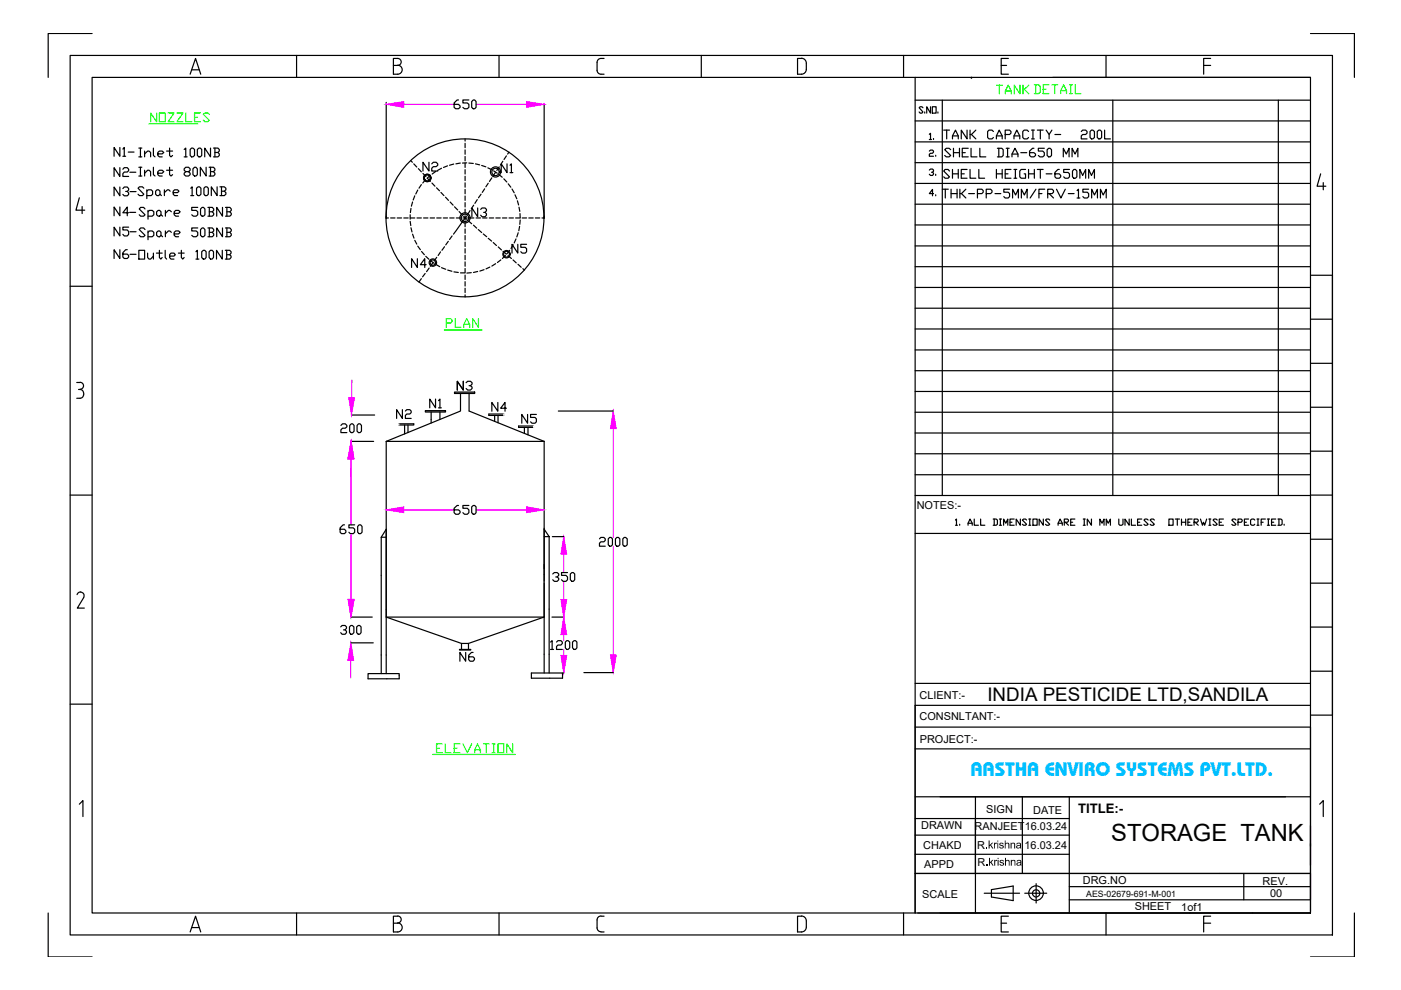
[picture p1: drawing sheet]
<svg xmlns="http://www.w3.org/2000/svg" width="297mm" height="210mm" viewBox="0 0 297 210" stroke-linecap="round" stroke-linejoin="round" font-family="sans-serif">
<!-- layer: BORDER -->
<g fill="none" stroke="#000" stroke-width=".25">
<path d="M14.9 11.8h267.6v186.4h-267.6zM19.5 7.1h-9.3v9.3M40.3 15.7l1.2-3.3 1.1 3.3M40.7 14.8h1.5M62.9 11.8v4.6M84.3 13.8a.95 .95 0 0 1 1 1 .95 .95 0 0 1-1 .9h-.9v-3.3h.9a.74 .74 0 0 1 .8 .7 .74 .74 0 0 1-.8 .8h-.9M105.8 11.8v4.6M126.6 13.2v1.7M126.6 14.9a.83 .83 0 0 0 .8 .8h.7M128.1 12.4a1.14 1.14 0 0 0-1.4 .5l-.1 .3M148.7 11.8v4.6M169.9 12.3a1.04 1.04 0 0 1 1.1 1.1v1.3"/>
<path d="M169.9 12.4h-.8v3.3a1.44 1.44 0 0 0 1.8-.7l.1-.3M191.6 11.8v4.6M212.3 13.9h1.1M213.8 12.4h-1.5v3.3h1.5M234.5 11.8v4.6M255.2 13.9h1.5M256.7 12.4h-1.5v3.3M277.8 7.1h9.4v9.3M280 36.9l-.8 2.6h1.9M280.6 38.7v1.5M16.8 41.9l-.7 2.7h1.9M17.4 43.8v1.5"/>
<path d="M277.8 58.4h4.7v93.2h-4.7M14.9 60.7h4.6M277.8 77h4.7M277.8 67.7h4.7M16.3 81.1h.7M16.3 84.4h.7M16.7 82.6h.3M17 81.1a.74 .74 0 0 1 .7 .7 .74 .74 0 0 1-.7 .7M17 82.6a.74 .74 0 0 1 .7 .7M17.7 83.7a.74 .74 0 0 1-.7 .7M17.8 83.3v.4M277.8 86.3h4.7"/>
<path d="M277.8 95.7h4.7M14.9 105h4.6M277.8 105h4.7M277.8 114.3h4.7M17.1 125.5a.74 .74 0 0 1 .6 1.2M17.1 125.5a.78 .78 0 0 0-.8 .6M17.8 126.7l-1.4 2.2h1.5M277.8 133h4.7M277.8 123.6h4.7M14.9 149.3h4.6M194 154.2h83.8v39M194 144.9h83.8"/>
<path d="M194 158.8h83.8M277.8 149.5h-83.8v44.1M277.8 142.3h4.7M16.8 170.5l.8-.8v3.4M194 173.6h32.7M194 177.1h32.7M194 168.9h83.8M279.8 170.5l.8-.8v3.4M10.2 193.6v9.3h9.3M40.3 197.6l1.2-3.3 1.1 3.3M40.7 196.7h1.5M62.9 193.6v4.6"/>
<path d="M83.4 195.7h.9M84.3 194.2a.74 .74 0 0 1 .8 .8 .74 .74 0 0 1-.8 .7 .95 .95 0 0 1 1 .9 .95 .95 0 0 1-1 1h-.9v-3.3h.9M105.8 193.6v4.6M127.4 194.2a.83 .83 0 0 0-.8 .9v1.6a.83 .83 0 0 0 .8 .9M127.4 197.6h.7M127.4 194.3h.7M169.9 194.2a1.04 1.04 0 0 1 1.1 1v1.4M169.9 194.3h-.8v3.3a1.44 1.44 0 0 0 1.8-.7l.1-.3M191.6 193.6v4.6M194 181.1h32.7M194 185.2h83.8M199.3 193.6h78.5"/>
<path d="M212.3 195.7h1.1M213.8 194.3h-1.5v3.3h1.5M234.5 193.6v4.6M255.2 195.7h1.5M256.7 194.3h-1.5v3.3M265.6 193.5v.1M287.2 193.6v9.3h-9.4"/>
</g>
<!-- layer: EQTXT -->
<g fill="none" stroke="#000" stroke-width=".25">
<path d="M19.5 16.4h258.3v177.2h-258.3zM81.9 21.7v24.6M87.1 34.1l.3 .3M89.3 39.1l-.5 .8M91.6 38.8l.6 .7M92.6 39.8l.6 .7M96.2 34.8l-.9 .2M97.2 21.2h-.3l-.6 .6v1l.3 .3h.6l.4-.3v-.3l-.4-.4h-.9M97.6 34.6l-.9 .1M98.6 29.4v.5M98.6 30.4v.9M98.6 31.8v.9"/>
<path d="M98.6 33.2v.9M98.6 34.6v.9M98.6 36v.9M98.6 37.4v.9M98.6 38.8v.9M98.9 34.5l-.8 .1M99.4 21.2h-1.3v.6h1l.3 .3v.7l-.3 .3h-.6l-.4-.3M99.4 34.6l.9 .1M100 21.5l.3-.3h.3l.3 .3v1.3l-.3 .3h-.3l-.3-.3zM100.8 34.7l.9 .3M102.1 35.1l.9 .3M103.4 35.6l.8 .4"/>
<path d="M103.5 38.8l-.5 .8M104.3 37.7l-.5 .8M107.8 39l.5 .7M115.4 22.1v24.2M81.9 46.2h.5M82.8 46.2h.9M84.2 46.2h.9M85.6 46.2h.9M87 45.5v1M87 46.9l.1 .9M87 46.2h.9M87.1 44.2l-.1 .9"/>
<path d="M87.1 48.3l.2 .9M87.5 42.8l-.3 .9M87.5 49.6l.3 .9M87.9 41.5l-.3 .9M87.9 51l.5 .8M88.4 46.2h.9M88.6 40.3l-.4 .8M88.6 52.2l.5 .7M89.3 59.1l-.5 .7M89.8 46.2h.9M91.2 46.2h.9M92.6 46.2h.9"/>
<path d="M93.5 40.8l.6 .7M93.6 56.8l.9 .3M94 46.2h.9M94.2 52.3l-.5 .8M94.5 41.8l.6 .7M94.9 57.3l.9 .2M95.1 51.2l-.6 .7M95.3 46.2h1M95.4 42.8l.7 .7M95.9 50l-.6 .8M96.2 57.6l1 .2M96.4 43.8l.6 .7"/>
<path d="M96.7 46.2h1M97.6 57.9h.9M98.6 46.2l-2.4 3.4M98.6 40.2v.9M98.6 48.5v1M98.6 49.9v1M98.6 51.3v1M98.6 52.7v1M98.6 54.1v1M98.6 55.5v1M98.6 56.9v1M98.6 58.3v1"/>
<path d="M98.6 59.7v.9M99.9 57.8l-.9 .1M101.3 57.6l-.9 .2M101.4 48.7l.7 .6M102 41.2l-.6 .7M102.5 49.6l.7 .6M102.6 57.2l-.9 .3M102.8 40l-.6 .8M103.5 50.5l.7 .6M103.9 56.6l-.8 .4M104.6 51.4l.7 .7M105.1 55.9l-.8 .5"/>
<path d="M105.6 52.4l.7 .6M106.2 55.1l-.7 .6M106.5 46.2h1M107.9 46.2h1M108.6 40.1l.4 .8M109.2 41.3l.4 .8M109.3 46.2h1M109.7 42.6l.3 .9M110 43.9l.2 .9M110.2 48l-.2 .9M110.3 45.3v.9M110.3 46.6l-.1 1"/>
<path d="M110.7 46.2h.9M110.8 57l.4 .3M112.1 46.2h.9M113.5 46.2h.9M114.9 46.2h.5M98.6 61.1v.9M98.6 62.5v.5M72.3 90.2l.3-.3h.6l.3 .3v.3l-.3 .3h-.6l-.3 .3v.6h1.2M74.1 90.2l.4-.3h.3l.3 .3v1.2l-.3 .3h-.3l-.4-.3zM74.4 93.6h4.8M74.5 88h4.9M76 89.9h.3l.3 .3v1.2l-.3 .3h-.3l-.3-.3v-1.2z"/>
<path d="M85.8 91.4v.6M118.4 87.2h11.6M73 111.3h-.3l-.6 .6v.9l.3 .3h.6l.3-.3v-.2l-.3-.4h-.9M75.2 111.3h-1.2v.6h.9l.3 .3v.6l-.3 .3h-.6l-.3-.3M76.1 111.3h.4l.3 .3v1.2l-.3 .3h-.4l-.3-.3v-1.2zM80.8 113.9v8.1M81.9 112.2l-1.1 1.7h1.1M97.2 107.2h-.3l-.6 .6v.9l.3 .3h.6l.4-.3v-.3l-.4-.3h-.9M99.4 107.2h-1.3v.6h1l.3 .3v.6l-.3 .3h-.6l-.4-.3M100 107.5l.3-.3h.3l.3 .3v1.2l-.3 .3h-.3l-.3-.3zM115.4 112.2h.1M115.4 112.2l1 1.6h-1z"/>
<path d="M115.4 113.8v8M72.2 132.9l.3-.3h.7l.3 .3v.3l-.3 .3h-.4M73.2 133.5l.3 .3v.3l-.3 .4h-.7l-.3-.4M74.1 132.9l.3-.3h.3l.3 .3v1.2l-.3 .4h-.3l-.3-.4zM74.4 136.3h4.7M74.4 130.8h4.5M75.6 132.9l.4-.3h.3l.3 .3v1.2l-.3 .4h-.3l-.4-.4zM80.8 138.9v3.9M81.9 130.8h33.4M81.9 138.9v3.9M115.4 138.7v4M116.4 138.7v4"/>
<path d="M116.7 136.1l.4-.3v1.9M116.7 137.7h.7M117 130.8h2.5M117.2 121.7l.3-.3h.6l.4 .3v.3l-.4 .3h-.3M118 136.1l.3-.3h.6l.3 .3v.3l-.3 .4h-.6l-.3 .3v.6h1.2M118.1 122.3l.4 .3v.3l-.4 .4h-.6l-.3-.4M119.9 136.1l.3-.3h.3l.3 .3v1.3l-.3 .3h-.3l-.3-.3zM120.3 121.4h-1.2v.6h.9l.3 .3v.6l-.3 .4h-.6l-.3-.4M120.9 121.7l.4-.3h.3l.2 .3v1.2l-.2 .4h-.3l-.4-.4zM121.4 136.1l.3-.3h.3l.3 .3v1.3l-.3 .3h-.3l-.3-.3zM78 142.8h6.6v1.1h-6.6zM112.7 142.7h6.6v1.1h-6.6z"/>
<path d="M119.3 142.7h.2M123.8 142.6h6.2"/>
<circle cx="98.6" cy="46.2" r="16.7"/>
</g>
<!-- layer: DIM -->
<path d="M223.2 16.4h54.6" fill="none" stroke="#000" stroke-width=".25"/>
<!-- layer: 0 -->
<g fill="none" stroke="#000" stroke-width=".25">
<path d="M194 16.4v177.2M235.9 21.2v83.9M81.9 93.6h33.5M81.9 93.6v45.3M86.5 90.1v1.6M97.6 83.4v3.8l-15.7 6.4M99.5 83.4v3.8l15.9 6.4M115.4 93.6v45.1M116.4 113.8v24.9M117.1 113.8h2.4M127.1 114.2l.3-.3h.6l.3 .3v.4l-.3 .3h-.6l-.3 .3v.6h1.2M129 114.2l.3-.3h.3l.3 .3v1.3l-.3 .3h-.3l-.3-.3z"/>
<path d="M130.5 114.2l.3-.3h.3l.3 .3v1.3l-.3 .3h-.3l-.3-.3zM132.1 114.2l.2-.3h.3l.4 .3v1.3l-.4 .3h-.3l-.2-.3zM80.8 122v16.9M81.9 130.8l15.9 5.6M115.3 130.8l-16 5.6M206.8 168.9v16.3v-11.6M216.8 168.9v16.3M226.7 168.9v24.7M194 185.2h83.8v5.6h-51.1M206.8 185.2v8.4M208.7 189.4h7.5M210.2 188.6l4.6-.7v3.1l-4.6-.8z"/>
<path d="M217.3 189.4h4.6M219.6 189.4h.1M219.7 187.4v4.1M226.7 188h51.1M252.3 193.5v.1M263.7 185.2v5.6"/>
<circle cx="219.7" cy="189.4" r="1.55"/>
<circle cx="219.7" cy="189.4" r=".76"/>
</g>
<!-- layer: BOUN -->
<g fill="none" stroke="#000" stroke-width=".25">
<path d="M194 25.6h83.8M194 21.2h83.8M194 38.9h83.8M194 34.5h83.8M194 30.1h83.8M199.8 21.2v83.9M271 21.2v83.9M194 52.1h83.8M194 56.5h83.8M194 43.3h83.8M194 47.7h83.8M194 65.3h83.8"/>
<path d="M194 69.8h83.8M194 74.2h83.8M194 78.6h83.8M194 60.9h83.8M194 83h83.8M194 87.4h83.8M194 91.8h83.8M194 96.2h83.8M194 113.1h83.8M194 100.7h83.8M194 105.1h83.8M194.6 193.6h83.2"/>
</g>
<!-- layer: TEXT -->
<g fill="none" stroke="#000" stroke-width=".25">
<path d="M195.7 22.8l-.2-.2h-.4l-.2 .2 .8 .9-.2 .3h-.4l-.2-.3M196.1 23.7v.3M197.3 22.6v1.4l-.8-1.4v1.4M197.7 22.6h.8v1.4h-.8zM198.9 23.7v.3M202.6 110.3l.2-.2v1.3M202.6 111.4h.4M203.5 111.2v.2M205.2 111.4v-.5l.5-.8 .4 .8v.5M205.2 110.9h.9M206.6 110.1v1.3h.8M207.9 110.1v1.3h.9"/>
<path d="M210.6 110.1h.6l.3 .2v.9l-.3 .2h-.6M210.8 110.1v1.3M211.9 111.4h.5M211.9 110.1h.5M212.1 110.1v1.3M212.8 111.4v-1.3l.4 .8 .5-.8v1.3M214.1 110.7h.5M215 110.1h-.9v1.3h.9M216.3 110.1v1.3l-.9-1.3v1.3M217.6 110.3l-.2-.2h-.4l-.2 .2 .8 .9-.2 .2h-.4l-.2-.2M218.1 111.4h.4M218.1 110.1h.4"/>
<path d="M218.3 110.1v1.3M219 110.1h.9v1.3h-.9zM221.2 110.1v1.3l-.9-1.3v1.3M222.6 110.3l-.3-.2h-.4l-.2 .2 .9 .9-.3 .2h-.4l-.2-.2M224.3 111.4v-.5l.5-.8 .4 .8v.5M224.3 110.9h.9M225.7 110.7h.6l.2-.4-.2-.2h-.6v1.3M225.9 110.7l.6 .7M227 110.7h.4M227.9 110.1h-.9v1.3h.9M229.7 111.4h.4M229.7 110.1h.4"/>
<path d="M229.9 110.1v1.3M231.4 110.1v1.3l-.9-1.3v1.3M233.2 111.4v-1.3l.5 .8 .4-.8v1.3M234.5 111.4v-1.3l.5 .8 .4-.8v1.3M237.2 110.1v1.1l.2 .2h.4l.3-.2v-1.1M239.4 110.1v1.3l-.9-1.3v1.3M239.9 110.1v1.3h.9M241.2 110.7h.5M242.1 110.1h-.9v1.3h.9M243.4 110.3l-.2-.2h-.4l-.3 .2 .9 .9-.2 .2h-.4l-.3-.2M244.7 110.3l-.2-.2h-.4l-.2 .2 .8 .9-.2 .2h-.4l-.2-.2M247.8 110.1h.9v1.3h-.9z"/>
<path d="M249.2 110.1h.9M249.6 110.1v1.3M250.5 110.7h.9M250.5 110.1v1.3M251.4 110.1v1.3M251.9 110.7h.4M252.7 110.1h-.8v1.3h.8M253.2 110.7h.6l.3-.4-.3-.2h-.6v1.3M253.4 110.7l.7 .7M254.5 110.1l.4 1.3 .3-.7 .2 .7 .4-1.3M256.3 111.4h.4M256.3 110.1h.4"/>
<path d="M256.5 110.1v1.3M258.1 110.3l-.3-.2h-.4l-.2 .2 .9 .9-.3 .2h-.4l-.2-.2M258.5 110.7h.5M259.4 110.1h-.9v1.3h.9M262.1 110.3l-.3-.2h-.4l-.2 .2 .9 .9-.3 .2h-.4l-.2-.2M262.5 110.7h.7l.2-.4-.2-.2h-.7v1.3M263.8 110.7h.5M264.7 110.1h-.9v1.3h.9M266 110.3l-.2-.2h-.4l-.3 .2v.9l.3 .2h.4l.2-.2M266.5 111.4h.4M266.5 110.1h.4M266.7 110.1v1.3"/>
<path d="M267.4 110.7h.4M268.3 110.1h-.9v1.3M268.7 111.4h.5M268.7 110.1h.5M268.9 110.1v1.3M269.6 110.7h.5M270.5 110.1h-.9v1.3h.9M270.9 110.1h.7l.2 .2v.9l-.2 .2h-.7M271.2 110.1v1.3M272.3 111.2v.2"/>
</g>
<!-- layer: 0 -->
<g fill="#000">
<path d="M209.1 179.6h.2v.3h-.2zM209.6 178.2h.2v1l.5-.5h.3l-.5 .4 .5 .8h-.2l-.4-.6-.2 .1v.5h-.2zM210.7 178.7h.2v.1l.1-.1h.3v.2a.29 .29 0 0 0-.3 0 .29 .29 0 0 0-.1 .4v.6h-.2zM211.9 178.8l.2-.1h.4l.3 .3-.5-.2a.18 .18 0 0 0-.2 .2 .18 .18 0 0 0 .3 .1l.4 .2v.3l-.1 .3h-.6l-.2-.4h.1l.2 .2a.25 .25 0 0 0 .3 0 .25 .25 0 0 0 .1-.3 .25 .25 0 0 0-.4 0v-.1a.3 .3 0 0 1-.3-.1 .3 .3 0 0 1 0-.4zM213 178.2h.2v.6l.4-.1a.34 .34 0 0 1 .4 .4v.8h-.2v-.8a.28 .28 0 0 0-.3-.3 .28 .28 0 0 0-.3 .4v.7h-.2zM214.3 178.7h.1v.1l.4-.1a.39 .39 0 0 1 .4 .4v.8h-.2v-.8a.29 .29 0 0 0-.3-.3 .29 .29 0 0 0-.2 .4v.7h-.2zM209.1 183.3h.3v.2h-.3zM209.7 181.9h.2v.9l.5-.5h.2l-.4 .5 .5 .7h-.2l-.5-.6-.1 .6h-.2zM210.8 182.3h.2v.2l.1-.2 .3 .1v.2l-.3-.1-.1 .2v.8h-.2zM212 182.4l.6-.1 .3 .4-.3-.1a.24 .24 0 0 0-.3-.2 .24 .24 0 0 0-.1 .4 .24 .24 0 0 0 .3 0l.1 .1a.4 .4 0 0 1 .2 .6 .4 .4 0 0 1-.7 0l-.2-.3h.2l.1 .2a.24 .24 0 0 0 .4 0 .24 .24 0 0 0 0-.3 .24 .24 0 0 0-.3-.1l-.3-.2zM213.1 181.9h.2v.6l.2-.2 .5 .1 .1 1.1h-.2v-.7a.3 .3 0 0 0-.4-.3 .3 .3 0 0 0-.2 .4v.6h-.2zM214.3 182.3h.2v.2l.2-.2 .6 .2v1h-.2v-.8a.3 .3 0 0 0-.4-.2 .3 .3 0 0 0-.2 .4v.6h-.2z"/>
<path d="M211.5 178.2h.1v.3h-.1zM211.5 178.7h.1v1.2h-.1z"/>
<path d="M215.5 178.8l.5-.1a.35 .35 0 0 1 .4 0 .35 .35 0 0 1 .1 .4v.8h-.2v-.2l-.3 .2h-.4l-.2-.5 .4-.2a.24 .24 0 0 0 .4 0 .24 .24 0 0 0 0-.4h-.4l-.1 .3-.3-.1zM215.7 179.4a.32 .32 0 0 0 .4 .3 .32 .32 0 0 0 .2-.4z"/>
<path d="M211.5 181.9h.2v.2h-.2zM211.5 182.3h.2v1.2h-.2z"/>
<path d="M215.6 182.5l.2-.2h.5l.2 .3 .1 .9h-.2l-.1-.1-.2 .1h-.4a.4 .4 0 0 1-.1-.5 .4 .4 0 0 1 .5-.2 .21 .21 0 0 0 .2-.3 .21 .21 0 0 0-.4 0l-.2 .2h-.2zM215.7 183.1a.31 .31 0 0 0 .4 .3 .31 .31 0 0 0 .2-.4z"/>
</g>
<path d="M115.4 113h.1M115.4 123.5h.1" fill="none" stroke="#fff" stroke-width=".25"/>
<!-- layer: LINE NO -->
<g fill="none" stroke="#000" stroke-width=".25">
<path d="M29.4 31.4h.7M29.8 31.4v1.9M30.5 39.9l-.3-.3h-.6l-.3 .3 1.2 1.3-.3 .3h-.6l-.3-.3M30.7 32.6l.6-.6h.3l.3 .3v1M30.7 32v1.3M32.5 31.4v1.6l.4 .3M33.5 32.6h.9l.3-.3-.3-.3h-.6l-.3 .3v.7l.3 .3h.6M35.3 32h1.3M36 31.4v1.6l.3 .3 .3-.3M39 31.7l.4-.3v1.9M40.3 31.7l.3-.3h.3l.3 .3v1.3l-.3 .3h-.3l-.3-.3zM40.4 39.9l.3-.3v1.9"/>
<path d="M41.7 39.9l.3-.3h.3l.3 .3v1.3l-.3 .3h-.3l-.3-.3zM41.8 31.7l.4-.3h.3l.3 .3v1.3l-.3 .3h-.3l-.4-.3zM43.2 39.9l.3-.3h.4l.3 .3v1.3l-.3 .3h-.4l-.3-.3zM44.6 31.4v1.9l-1.2-1.9v1.9M45.3 31.4h.9l.3 .3v.3l-.3 .3M45.6 32.3h.6l.3 .3v.4l-.3 .3h-.9M45.6 31.4v1.9M46 39.6v1.9l-1.2-1.9v1.9M46.6 39.6h1l.3 .3v.3l-.3 .3M47 39.6v1.9M201.3 36.3l-.3-.4h-.6l-.3 .4 1.2 1.2-.3 .3h-.6l-.3-.3M201.9 35.9v1.9"/>
<path d="M201.9 36.9h1.3M203.2 35.9v1.9M203.8 36.9h.6M205 35.9h-1.2v1.9M205.7 35.9v1.9h1.2M207.5 35.9v1.9h1.3M211.3 36.9h1.2M211.3 35.9v1.9M212.5 35.9v1.9M213.1 36.9h.6M214.3 35.9h-1.2v1.9M215.3 35.9v1.9"/>
<path d="M217.4 35.9h-.9l-.3 .4v1.2l.3 .3h.9v-.9h-.3M218.1 36.9h1.2M218.1 35.9v1.9M219.3 35.9v1.9M220.6 35.9v1.9M221.8 36.9h1.2M224.6 35.9h-.3l-.6 .7v.9l.3 .3h.6l.3-.3v-.3l-.3-.3h-.9M226.8 35.9h-1.3v.7h1l.3 .3v.6l-.3 .3h-.7l-.3-.3M227.7 35.9h.3l.3 .4v1.2l-.3 .3h-.3l-.3-.3v-1.2zM229 37.8v-1.9l.5 1.3 .7-1.3v1.9M230.8 37.8v-1.9l.6 1.3 .6-1.3v1.9M30.7 44.3l-.2-.3h-.7l-.3 .3 1.2 1.2-.2 .3h-.7l-.3-.3"/>
<path d="M30.7 48.7l-.2-.4h-.7l-.3 .4 1.2 1.2-.2 .3h-.7l-.3-.3M31.1 40.5l.3-.3h.7l.3 .3v.7l-.3 .3h-1M31.1 40.2v1.9M31.4 44.9l.3-.3h.6l.3 .3v.6l-.3 .3h-.9M31.4 49.3l.3-.3h.6l.3 .3v.6l-.3 .3h-.9M31.4 44.6v1.9M31.4 49v1.8M33 40.5l.3-.3h.3l.3 .3v.7l-.3 .3h-.3l-.3-.3zM33.2 44.9l.3-.3h.3l.3 .3v.6l-.3 .3h-.3l-.3-.3zM33.2 49.3l.3-.3h.3l.3 .3v.6l-.3 .3h-.3l-.3-.3zM33.9 41.2l.3 .3M34.1 45.5l.4 .3"/>
<path d="M34.1 49.9l.4 .3M34.9 40.2v1.3M35.1 44.6v1.2M35.1 49v1.2M36.1 40.5l-.3-.3h-.3l-.6 .6M36.3 44.9l-.3-.3h-.3l-.6 .6M36.3 49.3l-.3-.3h-.3l-.6 .6M36.7 40.8h.9l.3-.3-.3-.3h-.6l-.3 .3v.7l.3 .3h.6M36.9 45.2h1l.3-.3-.3-.3h-.6l-.4 .3v.6l.4 .3h.6M36.9 49.6h1l.3-.3-.3-.3h-.6l-.4 .3v.6l.4 .3h.6M40.4 41.5h.7M41.9 44h-1.2v.6h.9l.3 .3v.6l-.3 .3h-.6l-.3-.3"/>
<path d="M41.9 48.3h-1.2v.7h.9l.3 .3v.6l-.3 .3h-.6l-.3-.3M42.5 44.3l.4-.3h.3l.2 .3v1.2l-.2 .3h-.3l-.4-.3zM42.5 48.7l.4-.4h.3l.2 .4v1.2l-.2 .3h-.3l-.4-.3zM44.1 44h.9l.3 .3v.3l-.3 .3M44.1 48.3h.9l.3 .4v.3l-.3 .3M44.4 44.9h.6l.3 .3v.3l-.3 .3h-.9M44.4 49.3h.6l.3 .3v.3l-.3 .3h-.9M44.4 44v1.8M44.4 48.3v1.9M47 40.5h.6l.3 .3v.4l-.3 .3h-1M47.2 44v1.8l-1.3-1.8v1.8M47.2 48.3v1.9l-1.3-1.9v1.9"/>
<path d="M47.8 44h.9l.3 .3v.3l-.3 .3M47.8 48.3h.9l.3 .4v.3l-.3 .3M48.1 44.9h.6l.3 .3v.3l-.3 .3h-.9M48.1 49.3h.6l.3 .3v.3l-.3 .3h-.9M48.1 44v1.8M48.1 48.3v1.9"/>
</g>
<!-- layer: CEN -->
<path d="M31.5 26.3h10.4M94.2 70h8M91.8 160h17.5" fill="none" stroke="#0f0" stroke-width=".25"/>
<!-- layer: EQTXT -->
<g fill="none" stroke="#f0f" stroke-width=".25">
<path d="M81.9 22.1h.1M85.6 22.1h10.7M100.9 22.1h10.7M115.4 22.1h.1M74.4 93.6h.1M74.5 88h.1M74.6 80.6v3.7M74.4 101v-3.7v14M74.4 113.1v14M81.9 108.1h.1M85.6 108.1h10.7M100.9 108.1h10.7"/>
<path d="M115.4 108.1h.1M119.5 117.5v3.9M119.5 113.8h.1M74.4 136.3h.1M74.4 130.8h.1M74.4 123.3v3.7M119.5 130.8h.1M119.5 123.3v3.8M119.5 134.6v1.2M119.5 137.7v1.3M74.4 140v3.7M119.5 142.7h.1"/>
</g>
<g fill="#f0f" stroke="#f0f" stroke-width=".21">
<path d="M81.9 108.1l3.7-.6v1.2z"/>
<path d="M111.6 107.5l3.8 .6-3.8 .6z"/>
<path d="M74.4 93.6l.7 3.7h-1.3z"/>
<path d="M73.8 127.1h1.3l-.7 3.7z"/>
<path d="M74.4 136.3l.6 3.7h-1.2z"/>
<path d="M73.8 127h1.2l-.6 3.8z"/>
<path d="M119.5 130.8l.7 3.8h-1.3z"/>
<path d="M118.9 139h1.3l-.7 3.7z"/>
<path d="M74.4 93.6l.6 3.7h-1.2z"/>
<path d="M73.9 84.3h1.3l-.7 3.7z"/>
<path d="M81.9 22.1l3.7-.6v1.3z"/>
<path d="M111.6 21.5l3.8 .6-3.8 .7z"/>
<path d="M119.5 113.8l.7 3.7h-1.3z"/>
<path d="M118.9 127.1h1.3l-.7 3.7z"/>
</g>
<!-- layer: 0 -->
<path d="M130 87.2h.1M130 90.9v23M130 115.8v23.1M130 142.6h.1" fill="none" stroke="#f0f" stroke-width=".25"/>
<g fill="#f0f" stroke="#f0f" stroke-width=".21">
<path d="M130 87.2l.7 3.7h-1.3z"/>
<path d="M129.4 138.9h1.3l-.7 3.7z"/>
</g>
<g font-size="5.3" fill="#0f0">
<text x="218.4" y="21.2">DETAIL</text>
<text x="31" y="27.2">NOZZLES</text>
</g>
<g font-size="5.3">
<text x="23.3" y="38.8">N2</text>
<text x="99.1" y="47.3">N3</text>
<text x="107.6" y="55">N5</text>
<text x="90.3" y="87.8">N1</text>
<text x="103.4" y="88.5">N4</text>
</g>
<text font-size="5" x="235.6" y="178.3">STORAGE TANK</text>
<g font-size="4.9" fill="#0f0">
<text x="210.3" y="21.2">TANK</text>
<text x="93.8" y="70.6">PLAN</text>
<text x="91.7" y="160.9">ELEVATION</text>
</g>
<g font-size="4.9">
<text x="23.3" y="34.2">N1</text>
<text x="199.3" y="30.7">TANK CAPACITY- 200L</text>
<text x="199.3" y="34.6">SHELL DIA-650 MM</text>
<text x="28.6" y="38.5">Inlet 80NB</text>
<text x="88.9" y="37.4">N2</text>
<text x="105.5" y="37.7">N1</text>
<text x="23.3" y="42.7">N3</text>
<text x="23.3" y="46.9">N4</text>
<text x="199" y="43">THK-PP-5MM/FRV-15MM</text>
<text x="23.3" y="51.2">N5</text>
<text x="23.3" y="56.1">N6</text>
<text x="28.6" y="56.1">Outlet 100NB</text>
<text x="86.4" y="57.9">N4</text>
<text x="96" y="84">N3</text>
<text x="83.3" y="90">N2</text>
<text x="109.7" y="91">N5</text>
<text x="96.7" y="141.5">N6</text>
</g>
<g font-size="4.4">
<text x="196.1" y="38.5">3.</text>
<text x="199.7" y="42.7" transform="rotate(-90 199.7 42.7)">4.</text>
</g>
<text font-size="4.1" fill="#00bfff" x="205.8" y="164.6">AASTHA ENVIRO SYSTEMS PVT.LTD.</text>
<g font-size="4">
<text x="196.1" y="30.7">1.</text>
<text x="196.1" y="34.2">2.</text>
<text x="209.4" y="148.7">INDIA PESTICIDE LTD,SANDILA</text>
</g>
<text font-size="2.8" x="228.6" y="172.3">TITLE:-</text>
<text font-size="2.6" x="205" y="17.6">ED</text>
<g font-size="2.3">
<text x="194.4" y="108">NOTES:-</text>
<text x="195" y="148.1">CLIENT:-</text>
<text x="195" y="152.6">CONSNLTANT:-</text>
<text x="195" y="157.5">PROJECT:-</text>
<text x="209.1" y="172.3">SIGN</text>
<text x="219" y="172.6">DATE</text>
<text x="195.3" y="175.8">DRAWN</text>
<text x="195.8" y="180">CHAKD</text>
<text x="206.6" y="176.1">RANJEET</text>
<text x="207.2" y="179.9">R</text>
<text x="217.2" y="179.9">16.03.24</text>
<text x="217.3" y="176.1">16.03.24</text>
<text x="196" y="184.1">APPD</text>
<text x="207.3" y="183.5">R</text>
<text x="195.6" y="190.3">SCALE</text>
<text x="229.6" y="187.5">DRG.NO</text>
<text x="267.7" y="187.7">REV.</text>
<text x="269.3" y="190.1">00</text>
<text x="240.6" y="193">SHEET</text>
<text x="250.5" y="193.2">1of1</text>
</g>
<text font-size="1.9" x="230.3" y="190.3">AES-02679-691-M-001</text>
</svg>
